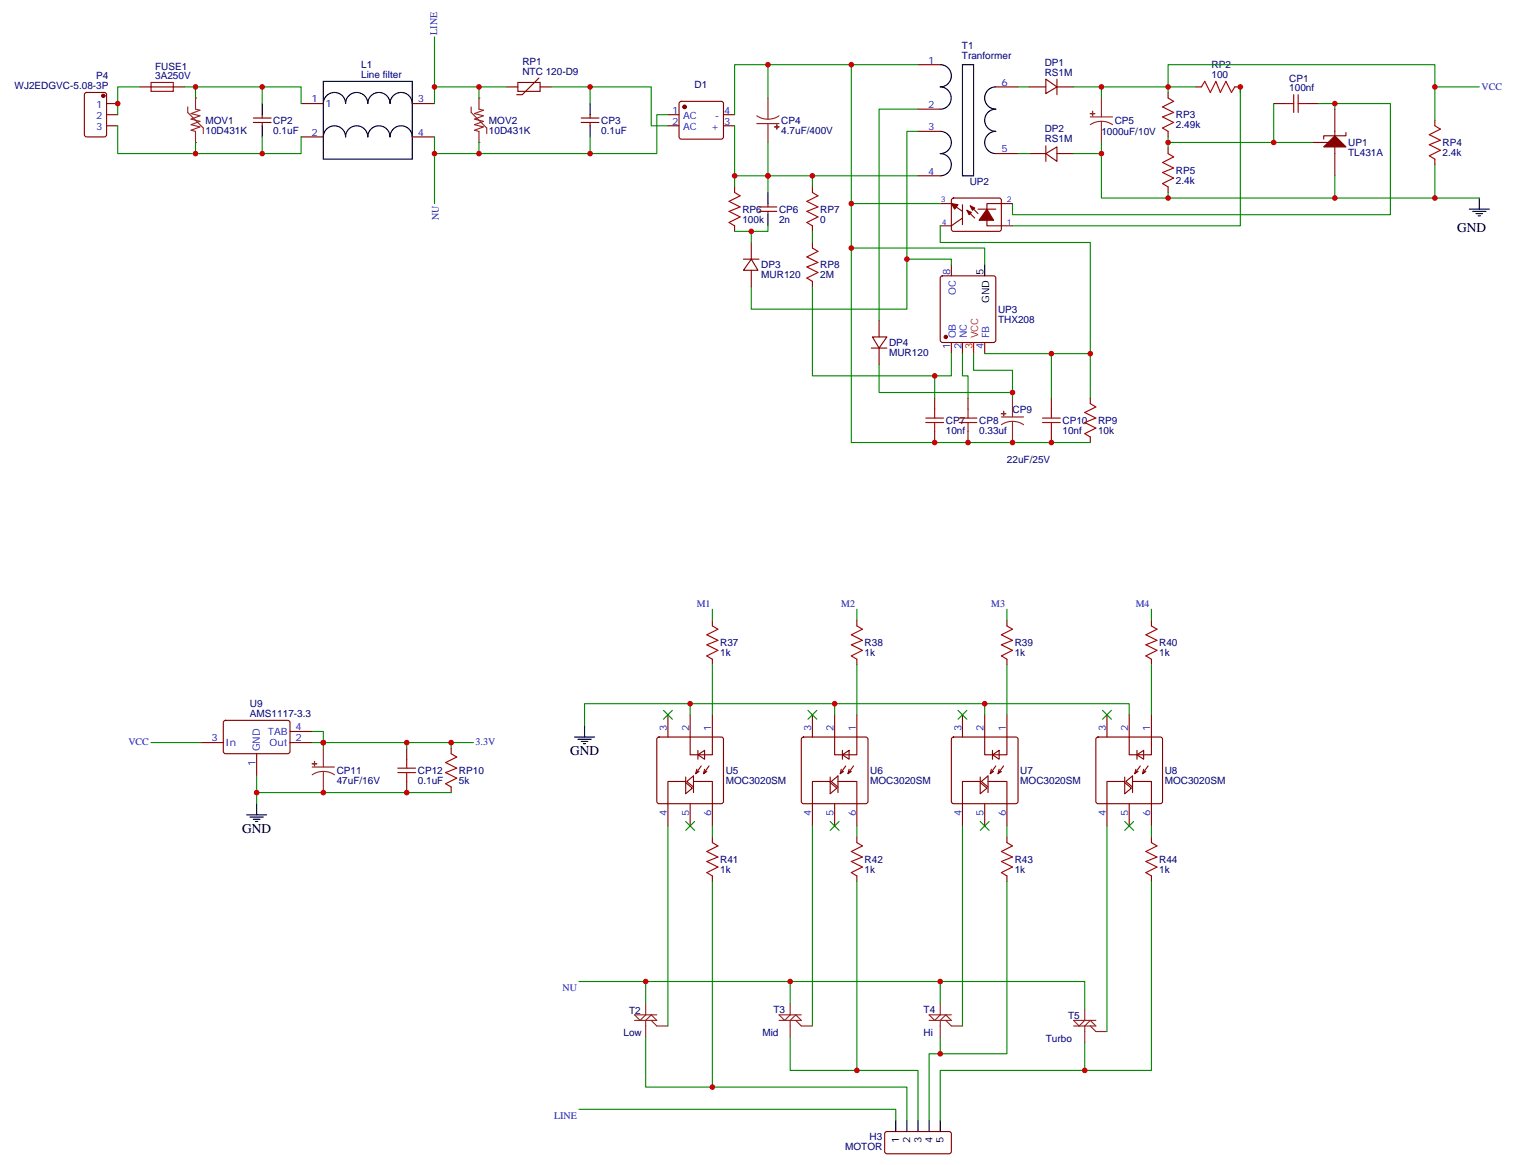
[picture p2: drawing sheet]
<svg xmlns="http://www.w3.org/2000/svg" width="481mm" height="370mm" viewBox="0 0 481 370" stroke-linecap="round" stroke-linejoin="round" font-family="sans-serif">
<path d="M226.1 198.7l1.8 1-3.6 1.8 3.6 1.8-3.6 1.4 3.6 1.7-3.6 1.8 1.8 1.1M272 198.7l1.7 1-3.5 1.8 3.5 1.8-3.5 1.4 3.5 1.7-3.5 1.8 1.8 1.1M319.6 198.7l1.7 1-3.5 1.8 3.5 1.8-3.5 1.4 3.5 1.7-3.5 1.8 1.8 1.1M365.4 198.7l1.8 1-3.5 1.8 3.5 1.8-3.5 1.4 3.5 1.7-3.5 1.8 1.7 1.1M226.1 267.5l1.8 1-3.6 1.8 3.6 1.8-3.6 1.4 3.6 1.7-3.6 1.8 1.8 1.1M272 267.5l1.7 1-3.5 1.8 3.5 1.8-3.5 1.4 3.5 1.7-3.5 1.8 1.8 1.1M319.6 267.5l1.7 1-3.5 1.8 3.5 1.8-3.5 1.4 3.5 1.7-3.5 1.8 1.8 1.1M365.4 267.5l1.8 1-3.5 1.8 3.5 1.8-3.5 1.4 3.5 1.7-3.5 1.8 1.7 1.1" fill="none" stroke="#a10000" stroke-width=".35"/>
<g fill="none" stroke="#870000" stroke-width=".35">
<path d="M80.4 38.9h5.6M80.4 37.5h5.6M83.2 36.4v1.1M83.2 38.9v1M95.6 32.9h7M130.8 32.9h7.1M95.6 43.5h7M130.8 43.5h7.1M226.1 196.9v1.8M272 196.9v1.8M319.6 196.9v1.8M365.4 196.9v1.8"/>
<path d="M226.1 209.3v1.7M272 209.3v1.7M319.6 209.3v1.7M365.4 209.3v1.7M208.7 234.2l.5-.2h19.7l.5 .2 .2 .5v19.7l-.2 .5-.5 .2h-19.7l-.5-.2-.2-.5v-19.7zM212 226.9v7.1M219 226.9v12.7h7.1v-12.7M221.5 239.6l2.1-1.4v2.8zM221.5 238.2v2.8M254.6 234.2l.4-.2h19.8l.5 .2 .2 .5v19.7l-.3 .5-.4 .2h-19.8l-.5-.2-.2-.5v-19.7zM257.8 226.9v7.1M264.9 226.9v12.7h7.1v-12.7"/>
<path d="M267.4 239.6l2.1-1.4v2.8zM267.4 238.2v2.8M302.2 234.2l.4-.2h19.8l.5 .2 .2 .5v19.7l-.2 .5-.5 .2h-19.8l-.5-.2-.2-.5v-19.7zM305.5 226.9v7.1M312.5 226.9v12.7h7.1v-12.7M315 239.6l2.1-1.4v2.8zM315 238.2v2.8M348 234.2l.5-.2h19.8l.5 .2 .2 .5v19.7l-.3 .5-.4 .2h-19.8l-.5-.2-.2-.5v-19.7zM351.3 226.9v7.1M358.4 226.9v12.7h7v-12.7M360.9 239.6l2.1-1.4v2.8zM360.9 238.2v2.8"/>
<path d="M217.6 248.1h-5.6v14.1M217.6 246.7v5.3l2.1-1.8-2.1-1.8M219 255.1v7.1M220.1 248.1h6v14.1M220.1 249.8l-2.1-1.7 2.1-1.8v5.3M221.2 244.2l-.4 1.4M222.6 243.1l-1.8 2.5 1.1-.7M223.6 244.2l-.3 1.4M225 243.1l-1.7 2.5 1-.7M263.5 248.1h-5.7v14.1M263.5 246.7v5.3l2.1-1.8-2.1-1.8M264.9 255.1v7.1"/>
<path d="M266 248.1h6v14.1M266 249.8l-2.2-1.7 2.2-1.8v5.3M267 244.2l-.3 1.4M268.4 243.1l-1.7 2.5 1-.7M269.5 244.2l-.4 1.4M270.9 243.1l-1.8 2.5 1.1-.7M311.1 248.1h-5.6v14.1M311.1 246.7v5.3l2.1-1.8-2.1-1.8M312.5 255.1v7.1M313.6 248.1h6v14.1M313.6 249.8l-2.1-1.7 2.1-1.8v5.3M314.6 244.2l-.3 1.4"/>
<path d="M316.1 243.1l-1.8 2.5 1-.7M317.1 244.2l-.3 1.4M318.5 243.1l-1.7 2.5 1-.7M357 248.1h-5.7v14.1M357 246.7v5.3l2.1-1.8-2.1-1.8M358.4 255.1v7.1M359.4 248.1h6v14.1M359.4 249.8l-2.1-1.7 2.1-1.8v5.3M360.5 244.2l-.3 1.4M361.9 243.1l-1.7 2.5 1-.7M363 244.2l-.4 1.4M364.4 243.1l-1.8 2.5 1.1-.7"/>
<path d="M226.1 265.7v1.8M226.1 278.1v1.7M272 265.7v1.8M272 278.1v1.7M319.6 265.7v1.8M319.6 278.1v1.7M365.4 265.7v1.8M365.4 278.1v1.7M281 359.4l.5-.2 20 .1 .4 .6v5.9l-.7 .5-20-.1-.4-.7v-5.6z"/>
</g>
<path d="M83.2 32.9v3.5M83.2 39.9v3.6M102.6 25.8h28.2v24.7h-28.2zM102.6 32.9a3.5 3.5 0 0 1 3.6-3.5 3.5 3.5 0 0 1 3.5 3.5 3.5 3.5 0 0 1 3.5-3.5 3.5 3.5 0 0 1 3.5 3.5 3.5 3.5 0 0 1 3.6-3.5 3.5 3.5 0 0 1 3.5 3.5 3.5 3.5 0 0 1 3.5-3.5 3.5 3.5 0 0 1 3.5 3.5M102.6 43.5a3.5 3.5 0 0 1 3.6-3.6 3.5 3.5 0 0 1 3.5 3.6 3.5 3.5 0 0 1 3.5-3.6 3.5 3.5 0 0 1 3.5 3.6 3.5 3.5 0 0 1 3.6-3.6 3.5 3.5 0 0 1 3.5 3.6 3.5 3.5 0 0 1 3.5-3.6 3.5 3.5 0 0 1 3.5 3.6M284.3 355.7v3.5M287.8 355.7v3.5M291.4 355.7v3.5M294.9 355.7v3.5M298.4 355.7v3.5" fill="none" stroke="#000" stroke-width=".35"/>
<g fill="none" stroke="#8c2424" stroke-width=".35">
<path d="M59.6 33.9v1.8l4.9 4.9v1.8M62.1 31.1v3.5l1.4 .4-2.9 1.1 2.9 .7-2.9 1 2.9 .7-2.9 1.1 2.9 .7-2.9 1 1.5 .4v3.5M204.9 318.6v3.6l-1.7 1.7-1.8-1.7h7.1M250.8 318.6v3.6l-1.8 1.7-1.7-1.7h7M298.4 318.6v3.6l-1.7 1.7-1.8-1.7h7M201.4 323.9h7.1l-1.8-1.7-1.8 1.7v5.3M206.7 323.9l1.8 1.8h3.5M247.3 323.9h7l-1.7-1.7-1.8 1.7v5.3M252.6 323.9l1.7 1.8h3.5M294.9 323.9h7l-1.7-1.7-1.8 1.7v5.3M300.2 323.9l1.7 1.8h3.6M340.7 325.7h7.1l-1.8-1.8-1.7 1.8v5.3"/>
<path d="M344.3 320.4v3.5l-1.8 1.8-1.8-1.8h7.1M346 325.7l1.8 1.7h3.5"/>
</g>
<g fill="#8c2424">
<circle cx="62.1" cy="31.1" r=".18"/>
<circle cx="62.1" cy="45.2" r=".18"/>
</g>
<path d="M44.4 27.6h14.1M160.8 27.6h3.6M164.4 26.2h7v2.8h-7zM171.1 24.8l-5.3 5.3h-1.8M171.4 27.6h3.5" fill="none" stroke="#870000" stroke-width=".35"/>
<path d="M47.9 26.2h7.1v2.8h-7.1z" fill="none" stroke="#a10000" stroke-width=".35"/>
<path d="M149.5 33.9v1.8l5 4.9v1.8M152 31.1v3.5l1.4 .4-2.8 1.1 2.8 .7-2.8 1 2.8 .7-2.8 1.1 2.8 .7-2.8 1 1.4 .4v3.5" fill="none" stroke="#8c2424" stroke-width=".35"/>
<g fill="#8c2424">
<circle cx="152" cy="31.1" r=".18"/>
<circle cx="152" cy="45.2" r=".18"/>
</g>
<g fill="none" stroke="#870000" stroke-width=".35">
<path d="M27 29.6l.5-.2h5.6l.7 .4v13l-.4 .6-5.9 .1-.7-.5v-12.9zM33.8 36.4h3.6M33.8 39.9h3.6M33.8 32.9h3.6M184.5 38.9h5.6M184.5 37.5h5.6M187.3 36.4v1.1M187.3 38.9v1M212 36.4h3.5M212 39.9h3.5M215.7 32.4l.5-.2h12.7l.5 .2 .2 .5v10.6l-.2 .5-.5 .2h-12.7l-.5-.3-.2-.4v-10.6zM229.6 36.4h3.6"/>
<path d="M229.6 39.9h3.6M291.4 20.5h7M291.4 34.6h7M316.1 27.6h7M326.6 27.6h5.3M331.9 25.1l3.6 2.5-3.6 2.1zM335.5 27.6h5.2M335.5 25.1v5M370.7 29.4v1.7M379.6 27.6h1.7M391.9 27.6h1.8M404.2 32.9h3.6"/>
<path d="M414.8 32.9h3.6M423.7 34.6v8.5M455.4 38.2v1.7M233.2 59.3v1.8M257.8 59.3v1.8M291.4 41.7h7M291.4 55.8h7M316.1 48.8h7M326.6 48.8h5.3M331.9 48.8l3.6-2.2v4.6zM331.9 46.3v4.9M335.5 48.8h5.2"/>
<path d="M370.7 41.7v1.8M370.7 47v1.8M370.7 59.3v1.8M416.6 45.2h4.9M423.7 46.6v9.2M427.2 42.1v1h-7.1v1.1M455.4 50.5v1.8M233.2 71.7v1.7M238.4 77v5.3M240.9 67.1h5.7M240.9 65.7h5.7M243.7 64.6v1.1"/>
<path d="M243.7 67.1v1.1M257.8 71.7v1.7M257.8 77v1.7M298.4 64.6h3.5l3.6 2.5M302.2 63.1l.4-.2h14.8l.4 .7v9.4l-.7 .4h-14.7l-.5-.7v-9.1zM305.5 65v6.3M305.5 69.2l-3.6 2.5h-3.5M306.9 66.7l2.5 2.5M307.9 65.3l2.5 2.5M310.4 66.4h5.7M321.3 64.6h-8.1v7.1h8.1M236 82.3h4.9"/>
<path d="M238.4 82.3l2.2 3.5h-4.6zM238.4 85.8v5.3M257.8 89.3v1.8M298.6 87.8l.5-.2h16.2l.5 .2 .3 .5v19.7l-.3 .5-.5 .2h-16.2l-.5-.2-.2-.5v-19.7zM301.9 84v3.6M276.5 110.5h5M276.9 107h4.6l-2.5 3.5zM279 101.7v5.3M279 110.5v5.3M301.9 108.7v3.6M305.5 108.7v3.6M312.5 108.7v3.6"/>
<path d="M296.7 126.4v3.5M296.7 136.9v3.6M307.2 126.4v3.5M307.2 136.9v3.6M333.7 126.4v3.5M333.7 136.9v3.6M346 126.4v1.7M346 138.7v1.8M63.8 235.7h7.1M71.1 228.9l.5-.2h20l.4 .7v9.4l-.7 .5-20-.1-.4-.7v-9.1zM81.5 239.3v7M92 235.7h7.1"/>
<path d="M92 232.2h7.1M129.1 237.5v3.5M143.2 237.5v1.8M129.1 248.1v3.5M143.2 249.8v1.8"/>
</g>
<g fill="none" stroke="#000" stroke-width=".35">
<path d="M187.3 32.9v3.5M187.3 39.9v3.6M298.4 20.5a3.5 3.5 0 0 1 3.5 3.6 3.5 3.5 0 0 1-3.5 3.5 3.5 3.5 0 0 1 3.5 3.5 3.5 3.5 0 0 1-3.5 3.6M305.5 20.5h3.5v35.3h-3.5zM316 27.6a3.5 3.5 0 0 0-3.5 3.5 3.5 3.5 0 0 0 3.6 3.5 3.5 3.5 0 0 0-3.6 3.6 3.5 3.5 0 0 0 3.6 3.5 3.5 3.5 0 0 0-3.6 3.5 3.5 3.5 0 0 0 3.6 3.6M298.4 41.7a3.5 3.5 0 0 1 3.5 3.5 3.5 3.5 0 0 1-3.5 3.6 3.5 3.5 0 0 1 3.5 3.5 3.5 3.5 0 0 1-3.5 3.5M243.7 61.1v3.5M243.7 68.2v3.5M466.3 66.4h6.4M467.4 67.1h4.2M468.5 67.8h2.1M469.2 68.5h.7"/>
<path d="M469.5 62.9v3.5M312.5 84v3.6M182.4 234h6.3M183.4 234.7h4.2M184.5 235.4h2.1M185.2 236.1h.7M185.5 230.4v3.6M78.3 258.7h6.3M79.3 259.4h4.3M81.5 255.1v3.6M80.4 260.1h2.1M81.1 260.8h.7"/>
</g>
<g fill="#870000" stroke="#870000" stroke-width=".35">
<path d="M420.1 46.6l3.6-3.5 3.5 3.5z"/>
<path d="M301.9 64.6l2.2 .4-1.1 1.4z"/>
<path d="M307.9 65.3l1.5 .7-.8 .7z"/>
<path d="M306.9 66.7l1.4 .8-.7 .7z"/>
<path d="M313.2 66.4l2.1 3.5h-4.5z"/>
<circle cx="217.3" cy="33.9" r=".53"/>
<circle cx="300.2" cy="107" r=".53"/>
<circle cx="32.8" cy="30.4" r=".53"/>
</g>
<path d="M309 108.7v3.6" fill="none" stroke="#f00" stroke-width=".35"/>
<g fill="none" stroke="#a10000" stroke-width=".35">
<path d="M370.7 31.1l1.8 1.1-3.5 1.7 3.5 1.8-3.5 1.4 3.5 1.8-3.5 1.7 1.7 1.1M381.3 27.6l1.1-1.8 1.7 3.6 1.8-3.6 1.4 3.6 1.8-3.6 1.7 3.6 1.1-1.8M407.8 32.9h2.8M410.6 30.1v5.6M412 30.1v5.6M412 32.9h2.8M455.4 39.9l1.8 1.1-3.6 1.8 3.6 1.7-3.6 1.4 3.6 1.8-3.6 1.8 1.8 1M370.7 48.8l1.8 1-3.5 1.8 3.5 1.7-3.5 1.5 3.5 1.7-3.5 1.8 1.7 1M233.2 61.1l1.7 1.1-3.5 1.7 3.5 1.8-3.5 1.4 3.5 1.8-3.5 1.7 1.8 1.1M257.8 61.1l1.8 1.1-3.5 1.7 3.5 1.8-3.5 1.4 3.5 1.8-3.5 1.7 1.7 1.1M257.8 78.7l1.8 1.1-3.5 1.8 3.5 1.7-3.5 1.4 3.5 1.8-3.5 1.8 1.7 1M293.8 134.1h5.7"/>
<path d="M293.8 132.7h5.7M296.7 129.9v2.8M296.7 134.1v2.8M304.4 134.1h5.7M304.4 132.7h5.7M307.2 129.9v2.8M307.2 134.1v2.8M330.9 134.1h5.6M330.9 132.7h5.6M333.7 129.9v2.8M333.7 134.1v2.8M346 128.1l1.8 1.1-3.5 1.8 3.5 1.7-3.5 1.4 3.5 1.8-3.5 1.8 1.7 1"/>
<path d="M143.2 239.3l1.8 1-3.6 1.8 3.6 1.7-3.6 1.5 3.6 1.7-3.6 1.8 1.8 1M126.3 243.8h5.6M126.3 245.3h5.6M129.1 241v2.8M129.1 245.3v2.8"/>
</g>
<g fill="#8c2424" stroke="#8c2424" stroke-width=".35">
<path d="M317.8 131.3h1.4z"/>
<path d="M318.5 130.6l.1 1.4z"/>
<path d="M245.9 40.3h1.4z"/>
<path d="M246.5 39.6l.1 1.4z"/>
<path d="M346 36.1h1.5z"/>
<path d="M346.7 35.3l.1 1.5z"/>
<path d="M99.1 242.4l1.4 .1z"/>
<path d="M99.8 241.7v1.4z"/>
</g>
<g fill="none" stroke="#8c2424" stroke-width=".35">
<path d="M240.2 36.8l1.7 .8 1.8 .2M240.2 39.2h7.1M243.7 31.1v6.7M243.7 39.2v6M247.3 36.8l-1.7 .8-1.9 .2M346 37.1h7.1M349.6 38.5l1.8 .3 1.7 .8M349.6 38.5l-1.9 .3-1.7 .8M349.6 31.1v6M349.6 38.5v6.7M317.8 132.4h7.1M321.3 133.8l1.9 .2 1.7 .8"/>
<path d="M321.3 133.8l-1.8 .2-1.7 .8M321.3 126.4v6M321.3 133.8v6.7M102.6 237.5v6M99.1 243.5h7.1M102.6 244.9l1.9 .2 1.7 .9M102.6 244.9l-1.8 .2-1.7 .9M102.6 244.9v6.7"/>
</g>
<g fill="none" stroke="#008700" stroke-width=".35">
<path d="M137.9 11.7v15.9M37.4 39.9v8.9h58.2v-5.3M44.4 27.6h-7v8.8M58.5 27.6h37.1v5.3M62.1 27.6v3.5M83.2 27.6v5.3M152 27.6v3.5M160.8 27.6h-22.9v5.3M174.9 27.6h31.8v12.3h5.3M187.3 27.6v5.3M212 36.4h-3.5v12.4h-56.5v-3.6M233.2 39.9v15.9h10.5v-10.6"/>
<path d="M243.7 31.1v-10.6h-10.5v15.9M243.7 20.5h47.7M270.2 20.5v120h75.8M291.4 34.6h-12.4v67.1M323.1 27.6h3.5M340.7 27.6h8.9v3.5M349.6 27.6h30M370.7 29.4v-8.9h84.7v17.7M393.7 29.4v-1.8v44.1h-72.4M404.2 32.9v12.3M418.4 32.9h5.3M423.7 34.6v-1.7h17.6v35.3h-120v-3.6"/>
<path d="M455.4 27.6h14.1M62.1 45.2v3.6M83.2 43.5v5.3M137.9 43.5v5.3h14.1M137.9 48.8v15.8M187.3 43.5v5.3M233.2 55.8v3.5M257.8 55.8v3.5M291.4 41.7h-3.6v40.6h14.1v1.7M291.4 55.8h-47.7v5.3M323.1 48.8h3.5M349.6 48.8v14.1h21.1v-1.8"/>
<path d="M349.6 45.2v3.6h-8.9M370.7 43.5v3.5M370.7 45.2h45.9M423.7 55.8v7.1h-53M455.4 52.3v10.6M233.2 73.4h5.2v3.6M243.7 71.7v1.7h-5.3M257.8 73.4v3.6M270.2 78.7h42.3v5.3M270.2 64.6h28.2M298.4 71.7v5.3h47.6v35.3M423.7 62.9h45.8"/>
<path d="M257.8 91.1v28.2h44.1v-7M287.8 82.3v15.8h-49.4v-7M279 115.8v8.8h42.3M296.7 119.3v7.1M305.5 112.3v7h1.7v7.1M309 112.3v5.2h12.3v8.9M312.5 112.3h21.2v14.1M333.7 112.3h12.3v14.1M226.1 193.4v3.5M272 193.4v3.5M319.6 193.4v3.5M365.4 193.4v3.5"/>
<path d="M226.1 211v15.9M272 211v15.9M319.6 211v15.9M365.4 211v15.9M47.9 235.7h15.9M99.1 232.2h3.5v3.5h-3.5M129.1 235.7v1.8M143.2 235.7v1.8M150.2 235.7h-47.6v1.8M219 223.4h-33.5v7M219 226.9v-3.5h139.4v3.5M264.9 223.4v3.5"/>
<path d="M312.5 223.4v3.5M81.5 251.6h61.7M81.5 246.3v8.8M212 262.2v63.5M226.1 262.2v3.5M226.1 279.8v65.3M257.8 262.2v63.5M272 262.2v3.5M272 279.8v60M305.5 262.2v63.5M319.6 279.8v54.7h-21.2M319.6 262.2v3.5"/>
<path d="M351.3 262.2v65.2M365.4 279.8v60h-21.1M365.4 262.2v3.5M183.8 311.6h21.1M204.9 318.6v-7h139.4v8.8M250.8 311.6v7M298.4 311.6v7M204.9 329.2v15.9h82.9v10.6M250.8 329.2v10.6h40.6v15.9M298.4 329.2v5.3h-3.5v21.2M344.3 331v8.8h-45.9v15.9M183.8 352.1h100.5v3.6"/>
</g>
<g fill="#c00">
<circle cx="264.9" cy="223.4" r=".88"/>
<circle cx="312.5" cy="223.4" r=".88"/>
<circle cx="219" cy="223.4" r=".88"/>
<circle cx="344.3" cy="339.8" r=".88"/>
<circle cx="298.4" cy="334.5" r=".88"/>
<circle cx="272" cy="339.8" r=".88"/>
<circle cx="226.1" cy="345.1" r=".88"/>
<circle cx="250.8" cy="311.6" r=".88"/>
<circle cx="298.4" cy="311.6" r=".88"/>
<circle cx="204.9" cy="311.6" r=".88"/>
<circle cx="137.9" cy="27.6" r=".88"/>
<circle cx="137.9" cy="48.8" r=".88"/>
<circle cx="83.2" cy="27.6" r=".88"/>
<circle cx="83.2" cy="48.8" r=".88"/>
<circle cx="62.1" cy="48.8" r=".88"/>
<circle cx="187.3" cy="48.8" r=".88"/>
<circle cx="152" cy="27.6" r=".88"/>
<circle cx="187.3" cy="27.6" r=".88"/>
<circle cx="152" cy="48.8" r=".88"/>
<circle cx="62.1" cy="27.6" r=".88"/>
<circle cx="243.7" cy="55.8" r=".88"/>
<circle cx="296.7" cy="119.3" r=".88"/>
<circle cx="307.2" cy="140.5" r=".88"/>
<circle cx="321.3" cy="140.5" r=".88"/>
<circle cx="296.7" cy="140.5" r=".88"/>
<circle cx="238.4" cy="73.4" r=".88"/>
<circle cx="243.7" cy="20.5" r=".88"/>
<circle cx="257.8" cy="55.8" r=".88"/>
<circle cx="270.2" cy="20.5" r=".88"/>
<circle cx="321.3" cy="124.6" r=".88"/>
<circle cx="333.7" cy="140.5" r=".88"/>
<circle cx="333.7" cy="112.3" r=".88"/>
<circle cx="346" cy="112.3" r=".88"/>
<circle cx="287.8" cy="82.3" r=".88"/>
<circle cx="270.2" cy="78.7" r=".88"/>
<circle cx="349.6" cy="27.6" r=".88"/>
<circle cx="370.7" cy="27.6" r=".88"/>
<circle cx="349.6" cy="48.8" r=".88"/>
<circle cx="370.7" cy="62.9" r=".88"/>
<circle cx="370.7" cy="45.2" r=".88"/>
<circle cx="423.7" cy="32.9" r=".88"/>
<circle cx="404.2" cy="45.2" r=".88"/>
<circle cx="423.7" cy="62.9" r=".88"/>
<circle cx="393.7" cy="27.6" r=".88"/>
<circle cx="455.4" cy="62.9" r=".88"/>
<circle cx="37.4" cy="32.9" r=".88"/>
<circle cx="102.6" cy="251.6" r=".88"/>
<circle cx="102.6" cy="235.7" r=".88"/>
<circle cx="81.5" cy="251.6" r=".88"/>
<circle cx="129.1" cy="235.7" r=".88"/>
<circle cx="129.1" cy="251.6" r=".88"/>
<circle cx="143.2" cy="235.7" r=".88"/>
<circle cx="270.2" cy="64.6" r=".88"/>
<circle cx="455.4" cy="27.6" r=".88"/>
<circle cx="233.2" cy="55.8" r=".88"/>
</g>
<g fill="#c00" stroke="#008700" stroke-width=".35">
<path d="M217.6 260.8l2.9 2.8zM220.5 260.8l-2.9 2.8z"/>
<path d="M210.6 225.5l2.8 2.8zM213.4 225.5l-2.8 2.8z"/>
<path d="M263.5 260.8l2.8 2.8zM266.3 260.8l-2.8 2.8z"/>
<path d="M256.4 225.5l2.9 2.8zM256.4 228.3l2.9-2.8z"/>
<path d="M304.1 225.5l2.8 2.8zM306.9 225.5l-2.8 2.8z"/>
<path d="M311.1 260.8l2.8 2.8zM313.9 260.8l-2.8 2.8z"/>
<path d="M357 260.8l2.8 2.8zM359.8 260.8l-2.8 2.8z"/>
<path d="M349.9 225.5l2.8 2.8zM352.7 225.5l-2.8 2.8z"/>
</g>
<g font-size="4.2">
<text x="462.5" y="73.7">GND</text>
<text x="180.9" y="239.6">GND</text>
<text x="76.9" y="264.3">GND</text>
</g>
<g font-size="3.2" fill="#00f">
<text x="138.8" y="11" transform="rotate(-90 138.8 11)">LINE</text>
<text x="294.6" y="20.2">1</text>
<text x="317.8" y="27.2">6</text>
<text x="470.2" y="28.7">VCC</text>
<text x="30.5" y="34.3">1</text>
<text x="98.8" y="32.5">1</text>
<text x="103.3" y="33.9">1</text>
<text x="132.6" y="32.5">3</text>
<text x="294.6" y="34.3">2</text>
<text x="30.5" y="37.8">2</text>
<text x="30.5" y="41.3">3</text>
<text x="213.3" y="36.1">1</text>
<text x="213.3" y="39.6">2</text>
<text x="216.8" y="37.8">AC</text>
<text x="216.8" y="41.3">AC</text>
<text x="225.7" y="41.3">+</text>
<text x="226.9" y="37.8">-</text>
<text x="229.8" y="39.6">3</text>
<text x="229.8" y="36.1">4</text>
<text x="294.6" y="41.3">3</text>
<text x="98.8" y="43.1">2</text>
<text x="132.6" y="43.1">4</text>
<text x="317.8" y="48.4">5</text>
<text x="294.6" y="55.5">4</text>
<text x="139.2" y="69.9" transform="rotate(-90 139.2 69.9)">NU</text>
<text x="301.6" y="87.4" transform="rotate(-90 301.6 87.4)">8</text>
<text x="303.4" y="93.6" transform="rotate(-90 303.4 93.6)">OC</text>
<text x="303.4" y="107.4" transform="rotate(-90 303.4 107.4)">OB</text>
<text x="306.9" y="107.4" transform="rotate(-90 306.9 107.4)">NC</text>
<text x="313.9" y="107.4" transform="rotate(-90 313.9 107.4)">FB</text>
<text x="301.6" y="110.9" transform="rotate(-90 301.6 110.9)">1</text>
<text x="305.1" y="110.9" transform="rotate(-90 305.1 110.9)">2</text>
<text x="312.2" y="110.9" transform="rotate(-90 312.2 110.9)">4</text>
<text x="221.1" y="192.7">M1</text>
<text x="267" y="192.7">M2</text>
<text x="314.6" y="192.7">M3</text>
<text x="360.5" y="192.7">M4</text>
<text x="85" y="233.3">TAB</text>
<text x="93.8" y="231.8">4</text>
<text x="211.6" y="232.2" transform="rotate(-90 211.6 232.2)">3</text>
<text x="218.7" y="232.2" transform="rotate(-90 218.7 232.2)">2</text>
<text x="225.7" y="232.2" transform="rotate(-90 225.7 232.2)">1</text>
<text x="257.5" y="232.2" transform="rotate(-90 257.5 232.2)">3</text>
<text x="264.5" y="232.2" transform="rotate(-90 264.5 232.2)">2</text>
<text x="271.6" y="232.2" transform="rotate(-90 271.6 232.2)">1</text>
<text x="305.1" y="232.2" transform="rotate(-90 305.1 232.2)">3</text>
<text x="312.2" y="232.2" transform="rotate(-90 312.2 232.2)">2</text>
<text x="319.2" y="232.2" transform="rotate(-90 319.2 232.2)">1</text>
<text x="351" y="232.2" transform="rotate(-90 351 232.2)">3</text>
<text x="358" y="232.2" transform="rotate(-90 358 232.2)">2</text>
<text x="365.1" y="232.2" transform="rotate(-90 365.1 232.2)">1</text>
<text x="40.8" y="236.6">VCC</text>
<text x="67.1" y="235.4">3</text>
<text x="71.6" y="236.8">In</text>
<text x="82.5" y="238.5" transform="rotate(-90 82.5 238.5)">GND</text>
<text x="85.6" y="236.8">Out</text>
<text x="93.8" y="235.4">2</text>
<text x="151" y="236.6">3.3V</text>
<text x="81.1" y="243" transform="rotate(-90 81.1 243)">1</text>
<text x="211.6" y="258.9" transform="rotate(-90 211.6 258.9)">4</text>
<text x="218.7" y="258.9" transform="rotate(-90 218.7 258.9)">5</text>
<text x="225.7" y="258.9" transform="rotate(-90 225.7 258.9)">6</text>
<text x="257.5" y="258.9" transform="rotate(-90 257.5 258.9)">4</text>
<text x="264.5" y="258.9" transform="rotate(-90 264.5 258.9)">5</text>
<text x="271.6" y="258.9" transform="rotate(-90 271.6 258.9)">6</text>
<text x="305.1" y="258.9" transform="rotate(-90 305.1 258.9)">4</text>
<text x="312.2" y="258.9" transform="rotate(-90 312.2 258.9)">5</text>
<text x="319.2" y="258.9" transform="rotate(-90 319.2 258.9)">6</text>
<text x="351" y="258.9" transform="rotate(-90 351 258.9)">4</text>
<text x="358" y="258.9" transform="rotate(-90 358 258.9)">5</text>
<text x="365.1" y="258.9" transform="rotate(-90 365.1 258.9)">6</text>
<text x="178.5" y="314.7">NU</text>
<text x="175.8" y="355.2">LINE</text>
</g>
<g font-size="3.2" fill="#000080">
<text x="305.3" y="15.6">T1</text>
<text x="49.2" y="22.1">FUSE1</text>
<text x="114.6" y="21.6">L1</text>
<text x="165.8" y="23.7">NTC 120-D9</text>
<text x="165.8" y="20.6">RP1</text>
<text x="305.3" y="18.8">Tranformer</text>
<text x="331.6" y="20.9">DP1</text>
<text x="384.5" y="21.6">RP2</text>
<text x="4.6" y="28.3">WJ2EDGVC-5.08-3P</text>
<text x="30.6" y="25">P4</text>
<text x="49.2" y="25.1">3A250V</text>
<text x="114.6" y="24.8">Line filter</text>
<text x="220.5" y="27.9">D1</text>
<text x="331.6" y="24.1">RS1M</text>
<text x="384.5" y="24.8">100</text>
<text x="409.2" y="29">100nf</text>
<text x="409.2" y="25.9">CP1</text>
<text x="65.2" y="39.4">MOV1</text>
<text x="86.7" y="39.3">CP2</text>
<text x="155.2" y="39.4">MOV2</text>
<text x="190.8" y="39.3">CP3</text>
<text x="248" y="39.3">CP4</text>
<text x="353.8" y="39.3">CP5</text>
<text x="373.2" y="40.7">2.49k</text>
<text x="373.2" y="37.6">RP3</text>
<text x="65.2" y="42.5">10D431K</text>
<text x="86.7" y="42.5">0.1uF</text>
<text x="155.2" y="42.5">10D431K</text>
<text x="190.8" y="42.5">0.1uF</text>
<text x="248" y="42.5">4.7uF/400V</text>
<text x="331.6" y="45.2">RS1M</text>
<text x="331.6" y="42">DP2</text>
<text x="349.6" y="42.9">1000uF/10V</text>
<text x="427.9" y="46.4">UP1</text>
<text x="457.9" y="46.4">RP4</text>
<text x="427.9" y="49.5">TL431A</text>
<text x="457.9" y="49.5">2.4k</text>
<text x="307.8" y="58.6">UP2</text>
<text x="373.2" y="58.3">2.4k</text>
<text x="373.2" y="55.2">RP5</text>
<text x="235.6" y="70.7">100k</text>
<text x="235.6" y="67.5">RP6</text>
<text x="247.3" y="70.7">2n</text>
<text x="247.3" y="67.5">CP6</text>
<text x="260.3" y="70.7">0</text>
<text x="260.3" y="67.5">RP7</text>
<text x="241.6" y="88.3">MUR120</text>
<text x="241.6" y="85.2">DP3</text>
<text x="260.3" y="88.3">2M</text>
<text x="260.3" y="85.1">RP8</text>
<text x="316.8" y="99.2">UP3</text>
<text x="316.8" y="102.5">THX208</text>
<text x="282.2" y="113">MUR120</text>
<text x="282.2" y="109.9">DP4</text>
<text x="321.3" y="131.1">CP9</text>
<text x="300.2" y="137.7">10nf</text>
<text x="300.2" y="134.5">CP7</text>
<text x="310.8" y="137.7">0.33uf</text>
<text x="310.8" y="134.5">CP8</text>
<text x="337.2" y="137.7">10nf</text>
<text x="337.2" y="134.5">CP10</text>
<text x="348.5" y="137.7">10k</text>
<text x="348.5" y="134.5">RP9</text>
<text x="319.6" y="146.9">22uF/25V</text>
<text x="228.6" y="208.3">1k</text>
<text x="228.6" y="205.1">R37</text>
<text x="274.4" y="208.3">1k</text>
<text x="274.4" y="205.1">R38</text>
<text x="322.1" y="208.3">1k</text>
<text x="322.1" y="205.1">R39</text>
<text x="367.9" y="208.3">1k</text>
<text x="367.9" y="205.1">R40</text>
<text x="79.3" y="227.6">AMS1117-3.3</text>
<text x="79.3" y="224.4">U9</text>
<text x="106.9" y="245.7">CP11</text>
<text x="132.6" y="245.7">CP12</text>
<text x="145.7" y="245.8">RP10</text>
<text x="230.3" y="245.6">U5</text>
<text x="276.2" y="245.6">U6</text>
<text x="323.8" y="245.6">U7</text>
<text x="369.7" y="245.6">U8</text>
<text x="106.9" y="248.9">47uF/16V</text>
<text x="132.6" y="248.9">0.1uF</text>
<text x="145.7" y="248.8">5k</text>
<text x="230.3" y="248.9">MOC3020SM</text>
<text x="276.2" y="248.9">MOC3020SM</text>
<text x="323.8" y="248.9">MOC3020SM</text>
<text x="369.7" y="248.9">MOC3020SM</text>
<text x="228.6" y="273.9">R41</text>
<text x="274.4" y="273.9">R42</text>
<text x="322.1" y="273.9">R43</text>
<text x="367.9" y="273.9">R44</text>
<text x="228.6" y="277.1">1k</text>
<text x="274.4" y="277.1">1k</text>
<text x="322.1" y="277.1">1k</text>
<text x="367.9" y="277.1">1k</text>
<text x="199.6" y="322">T2</text>
<text x="245.5" y="321.7">T3</text>
<text x="293.1" y="321.7">T4</text>
<text x="339" y="323.4">T5</text>
<text x="197.9" y="328.7">Low</text>
<text x="242" y="328.7">Mid</text>
<text x="293.1" y="328.7">Hi</text>
<text x="331.9" y="330.8">Turbo</text>
<text x="268.3" y="364.9">MOTOR</text>
<text x="276" y="361.9">H3</text>
</g>
<g font-size="3.2">
<text x="312.2" y="87.4" transform="rotate(-90 312.2 87.4)">5</text>
<text x="313.9" y="96.1" transform="rotate(-90 313.9 96.1)">GND</text>
<text x="285.4" y="363" transform="rotate(-90 285.4 363)">1</text>
<text x="288.9" y="363" transform="rotate(-90 288.9 363)">2</text>
<text x="292.4" y="363" transform="rotate(-90 292.4 363)">3</text>
<text x="295.9" y="363" transform="rotate(-90 295.9 363)">4</text>
<text x="299.5" y="363" transform="rotate(-90 299.5 363)">5</text>
</g>
<g font-size="3.2" fill="#f00">
<text x="310.4" y="107.4" transform="rotate(-90 310.4 107.4)">VCC</text>
<text x="308.6" y="110.9" transform="rotate(-90 308.6 110.9)">3</text>
</g>
<g font-size="2.5" fill="#00f">
<text x="298.6" y="64.3">3</text>
<text x="319.6" y="64.3">2</text>
<text x="299" y="71.3">4</text>
<text x="319.6" y="71.3">1</text>
</g>
</svg>
